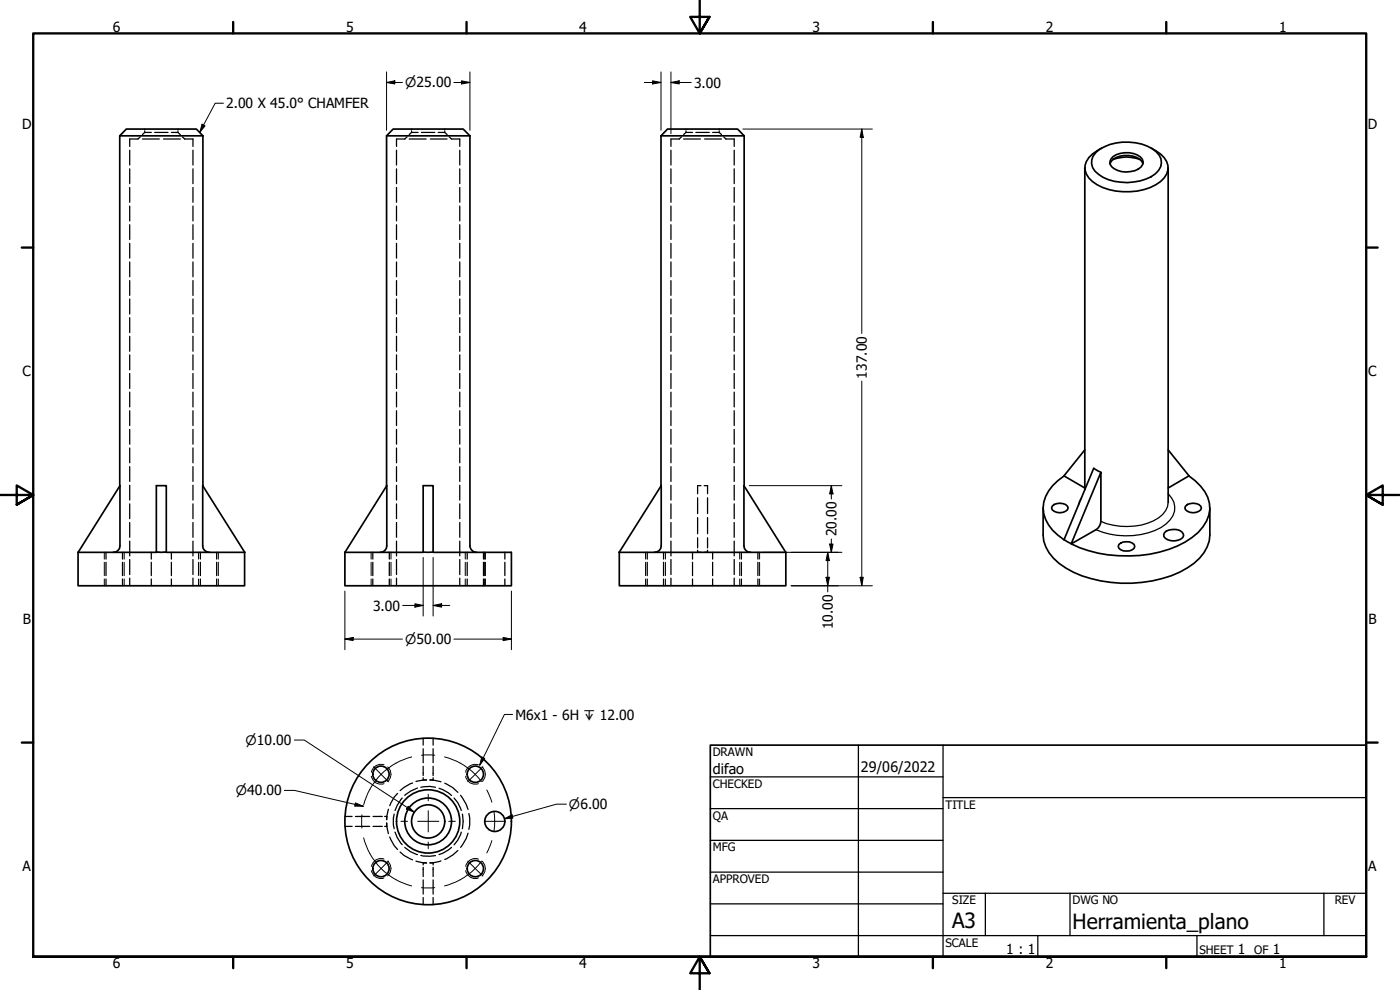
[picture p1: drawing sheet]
<svg xmlns="http://www.w3.org/2000/svg" width="420mm" height="297mm" viewBox="0 0 420 297" stroke-linecap="round" stroke-linejoin="round" font-family="sans-serif">
<!-- layer: Hidden (ANSI) -->
<g fill="none" stroke="#000" stroke-width=".38">
<path d="M43.4 39.7h2M43.4 39.7l-.7 .7M43.4 38.7v.3M43.4 39.4v.3M46.4 39.7h4M51.4 39.7h2l.7 .7M53.4 38.7v.3M53.4 39.4v.3M123.5 39.7h2M123.5 39.7l-.7 .7M123.5 38.7v.3M123.5 39.4v.3"/>
<path d="M126.5 39.7h4M131.5 39.7h2l.7 .7M133.5 38.7v.3M133.5 39.4v.3M205.9 39.7h1.9M205.9 39.7l-.7 .7M205.9 38.7v.3M205.9 39.4v.3M208.9 39.7h4M213.9 39.7h1.9l.7 .7M215.8 38.7v.3M215.8 39.4v.3"/>
<path d="M38.9 45.1v4.4M38.9 50.7v4.4M38.9 56.2v4.5M41.5 41.7h-2.6v2.2M42.1 41.1l-.7 .6M42.7 41.7h5.1M49.1 41.7h5M54.7 41.1l.7 .6M55.4 41.7h2.5v2.2M57.9 45.1v4.4M57.9 50.7v4.4M57.9 56.2v4.5"/>
<path d="M119 45.1v4.4M119 50.7v4.4M119 56.2v4.5M121.5 41.7h-2.5v2.2M122.2 41.1l-.7 .6M122.8 41.7h5.1M129.2 41.7h5M134.8 41.1l.7 .6M135.4 41.7h2.6v2.2M138 45.1v4.4M138 50.7v4.4M138 56.2v4.5"/>
<path d="M201.4 45.1v4.4M201.4 50.7v4.4M201.4 56.2v4.5M203.9 41.7h-2.5v2.2M204.5 41.1l-.7 .6M205.2 41.7h5M211.5 41.7h5M217.2 41.1l.7 .6M217.8 41.7h2.5v2.2M220.3 45.1v4.4M220.3 50.7v4.4M220.3 56.2v4.5"/>
<path d="M38.9 61.8v4.5M38.9 67.4v4.5M38.9 73v4.5M38.9 78.6v4.4M57.9 61.8v4.5M57.9 67.4v4.5M57.9 73v4.5M57.9 78.6v4.4M119 61.8v4.5M119 67.4v4.5M119 73v4.5M119 78.6v4.4"/>
<path d="M138 61.8v4.5M138 67.4v4.5M138 73v4.5M138 78.6v4.4M201.4 61.8v4.5M201.4 67.4v4.5M201.4 73v4.5M201.4 78.6v4.4M220.3 61.8v4.5M220.3 67.4v4.5M220.3 73v4.5M220.3 78.6v4.4"/>
<path d="M38.9 84.2v4.4M38.9 89.7v4.5M38.9 95.3v4.5M57.9 84.2v4.4M57.9 89.7v4.5M57.9 95.3v4.5M119 84.2v4.4M119 89.7v4.5M119 95.3v4.5M138 84.2v4.4M138 89.7v4.5M138 95.3v4.5"/>
<path d="M201.4 84.2v4.4M201.4 89.7v4.5M201.4 95.3v4.5M220.3 84.2v4.4M220.3 89.7v4.5M220.3 95.3v4.5M38.9 100.9v4.5M38.9 106.5v4.5M38.9 112.1v4.5M38.9 117.7v4.4M57.9 100.9v4.5M57.9 106.5v4.5"/>
<path d="M57.9 112.1v4.5M57.9 117.7v4.4M119 100.9v4.5M119 106.5v4.5M119 112.1v4.5M119 117.7v4.4M138 100.9v4.5M138 106.5v4.5M138 112.1v4.5M138 117.7v4.4M201.4 100.9v4.5M201.4 106.5v4.5"/>
<path d="M201.4 112.1v4.5M201.4 117.7v4.4M220.3 100.9v4.5M220.3 106.5v4.5M220.3 112.1v4.5M220.3 117.7v4.4M38.9 123.2v4.5M38.9 128.8v4.5M38.9 134.4v4.5M57.9 123.2v4.5M57.9 128.8v4.5M57.9 134.4v4.5"/>
<path d="M119 123.2v4.5M119 128.8v4.5M119 134.4v4.5M138 123.2v4.5M138 128.8v4.5M138 134.4v4.5M201.4 123.2v4.5M201.4 128.8v4.5M201.4 134.4v4.5M220.3 123.2v4.5M220.3 128.8v4.5M220.3 134.4v4.5"/>
<path d="M38.9 140v4.4M38.9 145.6v4.4M38.9 151.2v4.4M38.9 156.8v4.4M57.9 140v4.4M57.9 145.6v4.4M57.9 151.2v4.4M57.9 156.8v4.4M119 140v4.4M119 145.6v4.4M119 151.2v4.4M119 156.8v4.4"/>
<path d="M138 140v4.4M138 145.6v4.4M138 151.2v4.4M138 156.8v4.4M201.4 140v4.4M201.4 145.6v4.4M201.4 151.2v4.4M201.4 156.8v4.4M209.4 149.3v4.8M209.4 155.3v4.8M210.4 145.7h-1v2.4M211.3 145.7h1v2.4"/>
<path d="M212.3 149.3v4.8M212.3 155.3v4.8M220.3 140v4.4M220.3 145.6v4.4M220.3 151.2v4.4M220.3 156.8v4.4M31.8 165.7v2.1M31.8 168.7v4M31.8 173.7v2.1M36.8 165.7v2.1M36.8 168.7v4M36.8 173.7v2.1"/>
<path d="M38.9 162.4v4.4M38.9 167.9v4.5M38.9 173.5v2.3M45.4 165.7v2.1M45.4 168.7v4M45.4 173.7v2.1M46.9 165.7h1M48.9 165.7h1M51.4 165.7v2.1M51.4 168.7v4M51.4 173.7v2.1M57.9 162.4v4.4"/>
<path d="M57.9 167.9v4.5M57.9 173.5v2.3M60.1 165.7v2.1M60.1 168.7v4M60.1 173.7v2.1M65 165.7v2.1M65 168.7v4M65 173.7v2.1M111.9 165.7v2.1M111.9 168.7v4M111.9 173.7v2.1M116.8 165.7v2.1"/>
<path d="M116.8 168.7v4M116.8 173.7v2.1M119 162.4v4.4M119 167.9v4.5M119 173.5v2.3M138 162.4v4.4M138 167.9v4.5M138 173.5v2.3M140.2 165.7v2.1M140.2 168.7v4M140.2 173.7v2.1M145.1 165.7v2.1"/>
<path d="M145.1 168.7v4M145.1 173.7v2.1M145.5 165.7v2.1M145.5 168.7v4M145.5 173.7v2.1M151.5 165.7v2.1M151.5 168.7v4M151.5 173.7v2.1M194.2 165.7v2.1M194.2 168.7v4M194.2 173.7v2.1M199.1 165.7v2.1"/>
<path d="M199.1 168.7v4M199.1 173.7v2.1M201.4 162.4v4.4M201.4 167.9v4.5M201.4 173.5v2.3M207.8 165.7v2.1M207.8 168.7v4M207.8 173.7v2.1M209.4 161.3v3.1M209.4 165.1v.6M209.4 165.7h1M212.3 161.3v3.1"/>
<path d="M212.3 165.1v.6M212.3 165.7h-1M213.9 165.7v2.1M213.9 168.7v4M213.9 173.7v2.1M220.3 162.4v4.4M220.3 167.9v4.5M220.3 173.5v2.3M222.5 165.7v2.1M222.5 168.7v4M222.5 173.7v2.1M227.5 165.7v2.1"/>
<path d="M227.5 168.7v4M227.5 173.7v2.1M119.3 238l-1 1.2-1.3 2.5M120.7 239.4l-1.5 2.3-.6 1.5M123.8 234.9l-2.6 1.4-1.1 .9M125.3 236.5a9.6 9.6 0 0 0-3.8 2.2M126.3 236.2l2.7-.2 1.7 .2M127 234l-2.2 .5M127 221.5v2.1M127 224.6v4.2M127 229.9v2.8M127 233.3v.7"/>
<path d="M128 234h-1M129 234h1M130 234l2.3 .6M130 221.5v2.1M130 224.6v4.2M130 229.9v2.8M130 233.3v.7M131.8 236.5l2.8 1.4 .9 .8M133.5 235l2.4 1.3 1.5 1.4M136.3 239.4l1.1 1.4 1 2.4M138.2 238.6l1.7 2.7 .6 1.6M103.6 245h2.1"/>
<path d="M103.6 248h2.1M106.7 245h4.2M106.7 248h4.2M112 245h2.7M112 248h2.7M115.4 245h.7M115.4 248h.7M116 246.9l.1 1.1M116.1 248l.5 2.1M116.1 245l-.1 .9M116.1 245v.9M116.1 246.9v1.1"/>
<path d="M116.6 242.8l-.5 2.2M117 251.1l1.3 2.6 1 1.2M118.3 244.3l-.3 1.2v1.9l.3 1.3M118.6 249.7l.6 1.6 1.5 2.1M120.1 255.6l1.1 1.1 2.6 1.3M121.5 254.2a8.6 8.6 0 0 0 3.8 2.2M124.8 258.4l2.2 .5M126.3 256.7l2.7 .2 1.7-.2M127 258.9v.6M127 258.9h1M129 258.9h1M130 258.9v.6"/>
<path d="M130 258.9h-1M132.3 258.3l-2.3 .6M135.5 254.2l-.9 .8-2.8 1.4M137.4 255.2l-1.5 1.3-2.4 1.4M138.4 249.7l-1 2.4-1.1 1.4M138.7 244.3a9.6 9.6 0 0 1 0 4.4M140.5 250l-.6 1.6-1.7 2.6M140.7 244.1l.3 1.3v2.1l-.3 1.3M127 260.2v2.8M127 264v4.3M127 269.3v2.1M130 260.2v2.8"/>
<path d="M130 264v4.3M130 269.3v2.1"/>
</g>
<!-- layer: Hidden Narrow (ANSI) -->
<g fill="none" stroke="#000" stroke-width=".3">
<path d="M31.3 165.7v2.1M31.3 168.7v4M31.3 173.7v2.1M37.3 165.7v2.1M37.3 168.7v4M37.3 173.7v2.1M59.6 165.7v2.1M59.6 168.7v4M59.6 173.7v2.1M65.5 165.7v2.1M65.5 168.7v4M65.5 173.7v2.1"/>
<path d="M111.4 165.7v2.1M111.4 168.7v4M111.4 173.7v2.1M117.3 165.7v2.1M117.3 168.7v4M117.3 173.7v2.1M139.6 165.7v2.1M139.6 168.7v4M139.6 173.7v2.1M145.7 165.7v2.1M145.7 168.7v4M145.7 173.7v2.1"/>
<path d="M193.7 165.7v2.1M193.7 168.7v4M193.7 173.7v2.1M199.7 165.7v2.1M199.7 168.7v4M199.7 173.7v2.1M222 165.7v2.1M222 168.7v4M222 173.7v2.1M228 165.7v2.1M228 168.7v4M228 173.7v2.1"/>
<path d="M111.4 232.9a2.84 2.84 0 0 0 3.9 2.2M115.3 229.5a2.94 2.94 0 0 0-3.9 2.2M116.3 230.1a2.87 2.87 0 0 1 0 4.4M139.8 232.9a2.84 2.84 0 0 0 3.8 2.2M143.6 229.5a2.94 2.94 0 0 0-3.8 2.2M144.7 230.1a2.87 2.87 0 0 1 0 4.4M115.3 257.8a2.85 2.85 0 0 0-3.9 2.2M116.3 258.4a2.94 2.94 0 0 1 0 4.4M143.6 257.8a2.85 2.85 0 0 0-3.8 2.2M144.7 258.4a2.94 2.94 0 0 1 0 4.4M111.4 261.2a2.85 2.85 0 0 0 3.9 2.2M139.8 261.2a2.85 2.85 0 0 0 3.8 2.2"/>
</g>
<!-- layer: Visible (ANSI) -->
<g fill="none" stroke="#000" stroke-width=".51">
<path d="M35.9 40.8l2-2.1h21l2 2.1M35.9 40.8l.1 123a1.95 1.95 0 0 1-2 1.9M35.9 40.8h25M60.9 40.8l-.1 123a1.95 1.95 0 0 0 2.1 1.9M116 40.8l2-2.1h21l2 2.1M116 40.8l.1 104.9-12.6 20M116 40.8h25M141 40.8v123M198.4 40.8l1.9-2.1h21.1l1.9 2.1M198.4 40.8v123a1.95 1.95 0 0 1-2 1.9M198.4 40.8h24.9M223.3 40.8v123a1.95 1.95 0 0 0 2 1.9"/>
<path d="M325.6 50.3v96.6M328.9 45.8a13.9 13.9 0 0 1 11.9-3 9 9 0 0 1 7.6 4.9 4.6 4.6 0 0 1-2.9 5.3 15.9 15.9 0 0 1-15.8-.7 4.1 4.1 0 0 1-.8-6.5zM330.6 44.4a8.6 8.6 0 0 0-5 5.3 5.7 5.7 0 0 0 3.6 5.7 18.9 18.9 0 0 0 19.1-.9 4.9 4.9 0 0 0 0-8.3l-2.8-1.8M333.1 49.1a5.2 5.2 0 0 1 5.6-2.4 4.7 4.7 0 0 1 4.3 2.4M333.9 47.9a11.6 11.6 0 0 1 8.3 0M334.1 47a6.9 6.9 0 0 1 8.7 .8 2.2 2.2 0 0 1-1.2 2.9 7.2 7.2 0 0 1-8-.7 1.99 1.99 0 0 1 .5-3zM350.6 50.3v100.4M325.6 135l-6.3 7.7 6.3 3.7M350.6 135l6.2 7.7-6.2 3.7M36 145.7l-12.5 20h23.4v-20h3v20M60.8 145.7l12.6 20M116.1 145.7v18.1a1.95 1.95 0 0 1-2 1.9"/>
<path d="M198.4 145.7l-12.5 20M223.3 145.7l12.5 20v10.1h-49.9v-10.1h49.9M313.1 152.4v8.2a12.3 12.3 0 0 0 6.7 9.8 37.9 37.9 0 0 0 26 3.9 26.2 26.2 0 0 0 14.2-6.8 10.5 10.5 0 0 0 3.1-6.9v-8.2M315.8 151.9a3.4 3.4 0 0 1 4.6 0l.1 .5a2.54 2.54 0 0 1-3.4 1.3l-1.3-.7-.2-.6zM330.4 141.7l-2.2-1.2-8.9 21.5a12.1 12.1 0 0 1-6.2-9.6 12.3 12.3 0 0 1 6.2-9.6M330.4 141.7v14.7a3.3 3.3 0 0 1-1.5 2.5l-7.4 4.3zM349.5 159.8a4.4 4.4 0 0 1 5.1-.2l.5 .5a1.56 1.56 0 0 1-1.6 2 3.9 3.9 0 0 1-4.2-1.1l-.1-.6zM355.8 151.9a3.4 3.4 0 0 1 4.6 0l.2 .5a2.54 2.54 0 0 1-3.5 1.3l-1.3-.7-.2-.6zM356.8 142.8a12 12 0 0 1 6.3 10 13.1 13.1 0 0 1-7.4 9.8 39.4 39.4 0 0 1-34.2 .6M23.5 165.7l-.1 10.1h50v-10.1h-23.5M46.9 165.7h3M103.6 165.7h23.4v-20h3v20h23.5v10.1h-50z"/>
<path d="M103.6 165.7h.1M127 165.7h3M141 163.7a2 2 0 0 0 2 2M319.3 161.9l2.2 1.2M335.8 163.4a3.6 3.6 0 0 1 4.6 0l.2 .5a2.18 2.18 0 0 1-2.5 1.4 2.18 2.18 0 0 1-2.5-1.4z"/>
<circle cx="114.3" cy="232.3" r="2.44"/>
<circle cx="142.7" cy="232.3" r="2.44"/>
<circle cx="128.5" cy="246.5" r="25"/>
<circle cx="128.5" cy="246.5" r="7"/>
<circle cx="128.5" cy="246.5" r="5"/>
<circle cx="128.5" cy="246.5" r="9.5"/>
<circle cx="148.5" cy="246.5" r="3"/>
<circle cx="114.3" cy="260.6" r="2.44"/>
<circle cx="142.7" cy="260.6" r="2.44"/>
</g>
<!-- layer: Visible Narrow (ANSI) -->
<path d="M324.6 149.3l-.6 1.1-.3 1.2M350.6 150.7a6.5 6.5 0 0 1-4.4 5.6 20.1 20.1 0 0 1-15.8 .1M350.6 148.1a5.7 5.7 0 0 1-.7 9.1 22.1 22.1 0 0 1-21 1.7" fill="none" stroke="#000" stroke-width=".38"/>
<!-- layer: Border (ANSI) -->
<g fill="none" stroke="#000" stroke-width=".7">
<path d="M70 6.6v3.4M140 6.6v3.4M210 0v10l-2.9-4.9h5.8l-2.9 4.9 2.9-4.9M280 6.6v3.4M350 6.6v3.4M6.5 74.3h3.5M410 74.3h3.4M0 148.5h10l-5-2.8v5.7l5-2.9-5 2.9M420 148.5h-10l5-2.8v5.7l-5-2.9 5 2.9M6.5 222.8h3.5M410 222.8h3.4M10 287.1v-277.1h400v277.1h-400h400"/>
<path d="M70 287.1v3.4M140 287.1v3.4M212.9 292l-2.9-4.9 2.9 4.9h-5.8l2.9-4.9v9.9M280 287.1v3.4M350 287.1v3.4"/>
</g>
<!-- layer: Title (ANSI) -->
<g fill="none" stroke="#000" stroke-width=".38">
<path d="M213.2 233.1h69.8M257.6 223.6v63.5M283 239.3h127M283 223.6v63.5M213.2 242.6h69.8M213.2 252.1h69.8M213.2 261.7h69.8M213.2 271.2h69.8M283 268h127M295.7 268v12.7M321.1 268v12.7M397.3 268v12.7"/>
<path d="M213.2 280.7h196.8M311.5 280.7v6.4M359.2 280.7v6.4"/>
</g>
<path d="M213.2 223.6h196.8v63.5h-196.8z" fill="none" stroke="#000" stroke-width=".51"/>
<!-- layer: Dimension (ANSI) -->
<g fill="none" stroke="#000" stroke-width=".3">
<path d="M116 24.8l2.5-.6v1zM116 24.8h4.8M116 21.6v17.5M136.2 24.8h4.8M138.5 24.2l2.5 .6-2.5 .4zM141 21.6v17.5M193.4 24.8h5M195.8 24.2l2.6 .6-2.6 .4zM198.4 21.6v17.5M201.4 24.8l2.4-.6v1zM201.4 24.8h6.1M201.4 21.6v18.5"/>
<path d="M222.9 38.7h38.9M258.6 38.7l.5 2.5h-1zM258.6 38.7v61.4M258.6 114.3v61.5M224.9 145.7h27.8M249.5 145.7l.5 2.5h-1zM249.5 145.7v4M103.5 177.3v17.6M127 167.2v17.6M130 167.2v17.6M153.5 177.3v17.6M229 165.7h23.7"/>
<path d="M237.4 175.8h24.4M247.9 173.2h1l-.5 2.6zM248.4 165.7l.5 2.5h-1zM248.4 165.7v11.9M249 163.2h1l-.5 2.5zM249.5 161.7v4M258.1 173.2h1l-.5 2.6zM103.5 191.8l2.5-.6v1zM103.5 191.8h17.3M120.8 181.7h6.2M124.5 181.2l2.5 .5-2.5 .5zM130 181.7l2.5-.5v1z"/>
<path d="M130 181.7h5M136.2 191.8h17.3M151 191.2l2.5 .6-2.5 .4zM85.3 237.2h3.1l20.6 4.7M88.3 222h3l33 21.7M106.7 240.9l2.3 1h-2.5zM122.5 241.9l1.8 1.8-2.3-1zM151.4 245.7l2.3-1.2 .2 1zM170 241.3h-3l-15.6 4.4"/>
</g>
<g fill="#000">
<path d="M116 24.8l2.5-.6v1z" fill-rule="evenodd"/>
<path d="M138.5 24.2l2.5 .6-2.5 .4z" fill-rule="evenodd"/>
<path d="M195.8 24.2l2.6 .6-2.6 .4z" fill-rule="evenodd"/>
<path d="M201.4 24.8l2.4-.6v1z" fill-rule="evenodd"/>
<path d="M258.6 38.7l.5 2.5h-1z" fill-rule="evenodd"/>
<path d="M249.5 145.7l.5 2.5h-1z" fill-rule="evenodd"/>
<path d="M247.9 173.2h1l-.5 2.6z" fill-rule="evenodd"/>
<path d="M248.4 165.7l.5 2.5h-1z" fill-rule="evenodd"/>
<path d="M249 163.2h1l-.5 2.5z" fill-rule="evenodd"/>
<path d="M258.1 173.2h1l-.5 2.6z" fill-rule="evenodd"/>
<path d="M103.5 191.8l2.5-.6v1z" fill-rule="evenodd"/>
<path d="M124.5 181.2l2.5 .5-2.5 .5z" fill-rule="evenodd"/>
<path d="M130 181.7l2.5-.5v1z" fill-rule="evenodd"/>
<path d="M151 191.2l2.5 .6-2.5 .4z" fill-rule="evenodd"/>
<path d="M106.7 240.9l2.3 1h-2.5z" fill-rule="evenodd"/>
<path d="M122.5 241.9l1.8 1.8-2.3-1z" fill-rule="evenodd"/>
<path d="M151.4 245.7l2.3-1.2 .2 1z" fill-rule="evenodd"/>
</g>
<!-- layer: Center Mark (ANSI) -->
<path d="M112.1 230l4.5 4.6M128.5 238.3v2M144.9 230l-4.5 4.6M116.6 258.4l-4.5 4.4M120.3 246.4h2M125.3 246.4h6.4M128.5 243.3v6.3M128.5 252.7v1.9M134.7 246.4h2M140.4 258.4l4.5 4.4M145.4 246.4h6.3" fill="none" stroke="#000" stroke-width=".3"/>
<!-- layer: Centerline (ANSI) -->
<path d="M123.6 227.1a20 20 0 0 0-14.5 14.4M130.5 226.6h-4M133.4 227.1a20 20 0 0 1 11.1 7.4M146.1 237l1.5 3.7M108.6 244.5v3.9M109.1 251.4a20 20 0 0 0 14.5 14.4M144.5 258.4a20 20 0 0 1-11.1 7.4M147.6 252.2l-1.5 3.7M148.3 243.6l.2 2.9-.2 2.8M126.5 266.3h4" fill="none" stroke="#000" stroke-width=".3"/>
<!-- layer: Symbol (ANSI) -->
<path d="M60.6 37.3l.9 .5-1.6 1.9zM67.1 31h-2.5l-4.7 8.7M153.9 214.4h-2.5l-7.4 15.2M144.6 227.1l.9 .5-1.5 2z" fill="none" stroke="#000" stroke-width=".3"/>
<g fill="#000">
<path d="M60.6 37.3l.9 .5-1.6 1.9z" fill-rule="evenodd"/>
<path d="M144.6 227.1l.9 .5-1.5 2z" fill-rule="evenodd"/>
</g>
<g font-size="6.3">
<text x="285.8" y="278.6">A3</text>
<text x="321.9" y="278.7">Herramienta_plano</text>
</g>
<g font-size="4.3">
<text x="213.9" y="232.2">difao</text>
<text x="258.4" y="231.6">29/06/2022</text>
</g>
<g font-size="4.2">
<text x="33.8" y="9.6">6</text>
<text x="103.9" y="9.6">5</text>
<text x="173.9" y="9.6">4</text>
<text x="243.8" y="9.6">3</text>
<text x="313.9" y="9.6">2</text>
<text x="383.9" y="9.6">1</text>
<text x="208.3" y="26.3">3.00</text>
<text x="67.9" y="32.5">2.00 X 45.0° CHAMFER</text>
<text x="6.7" y="38.7">D</text>
<text x="410.5" y="38.7">D</text>
<text x="6.8" y="113">C</text>
<text x="260.2" y="113.6" transform="rotate(-90 260.2 113.6)">137.00</text>
<text x="410.7" y="113">C</text>
<text x="251" y="161" transform="rotate(-90 251 161)">20.00</text>
<text x="112" y="183.2">3.00</text>
<text x="6.9" y="187.2">B</text>
<text x="249.9" y="188.8" transform="rotate(-90 249.9 188.8)">10.00</text>
<text x="410.7" y="187.2">B</text>
<text x="154.7" y="215.9">M6x1 - 6H ↧ 12.00</text>
<text x="6.8" y="261.4">A</text>
<text x="410.7" y="261.4">A</text>
<text x="302" y="286.3">1 : 1</text>
<text x="371.5" y="286.2">1</text>
<text x="382" y="286.2">1</text>
<text x="33.8" y="290.5">6</text>
<text x="103.9" y="290.5">5</text>
<text x="173.9" y="290.5">4</text>
<text x="243.8" y="290.5">3</text>
<text x="313.9" y="290.5">2</text>
<text x="383.9" y="290.5">1</text>
</g>
<g font-size="3.9">
<text x="121.6" y="26.2">⌀25.00</text>
<text x="121.6" y="193.2">⌀50.00</text>
<text x="73.7" y="223.5">⌀10.00</text>
<text x="70.7" y="238.6">⌀40.00</text>
<text x="170.8" y="242.7">⌀6.00</text>
</g>
<g font-size="3.5">
<text x="213.9" y="226.9">DRAWN</text>
<text x="213.9" y="236.4">CHECKED</text>
<text x="213.9" y="245.9">QA</text>
<text x="283.8" y="242.6">TITLE</text>
<text x="213.9" y="255.4">MFG</text>
<text x="213.9" y="265">APPROVED</text>
<text x="285.8" y="271.3">SIZE</text>
<text x="321.9" y="271.3">DWG NO</text>
<text x="400.6" y="271.3">REV</text>
<text x="283.8" y="284">SCALE</text>
<text x="360" y="286.2">SHEET</text>
<text x="376.4" y="286.2">OF</text>
</g>
</svg>
